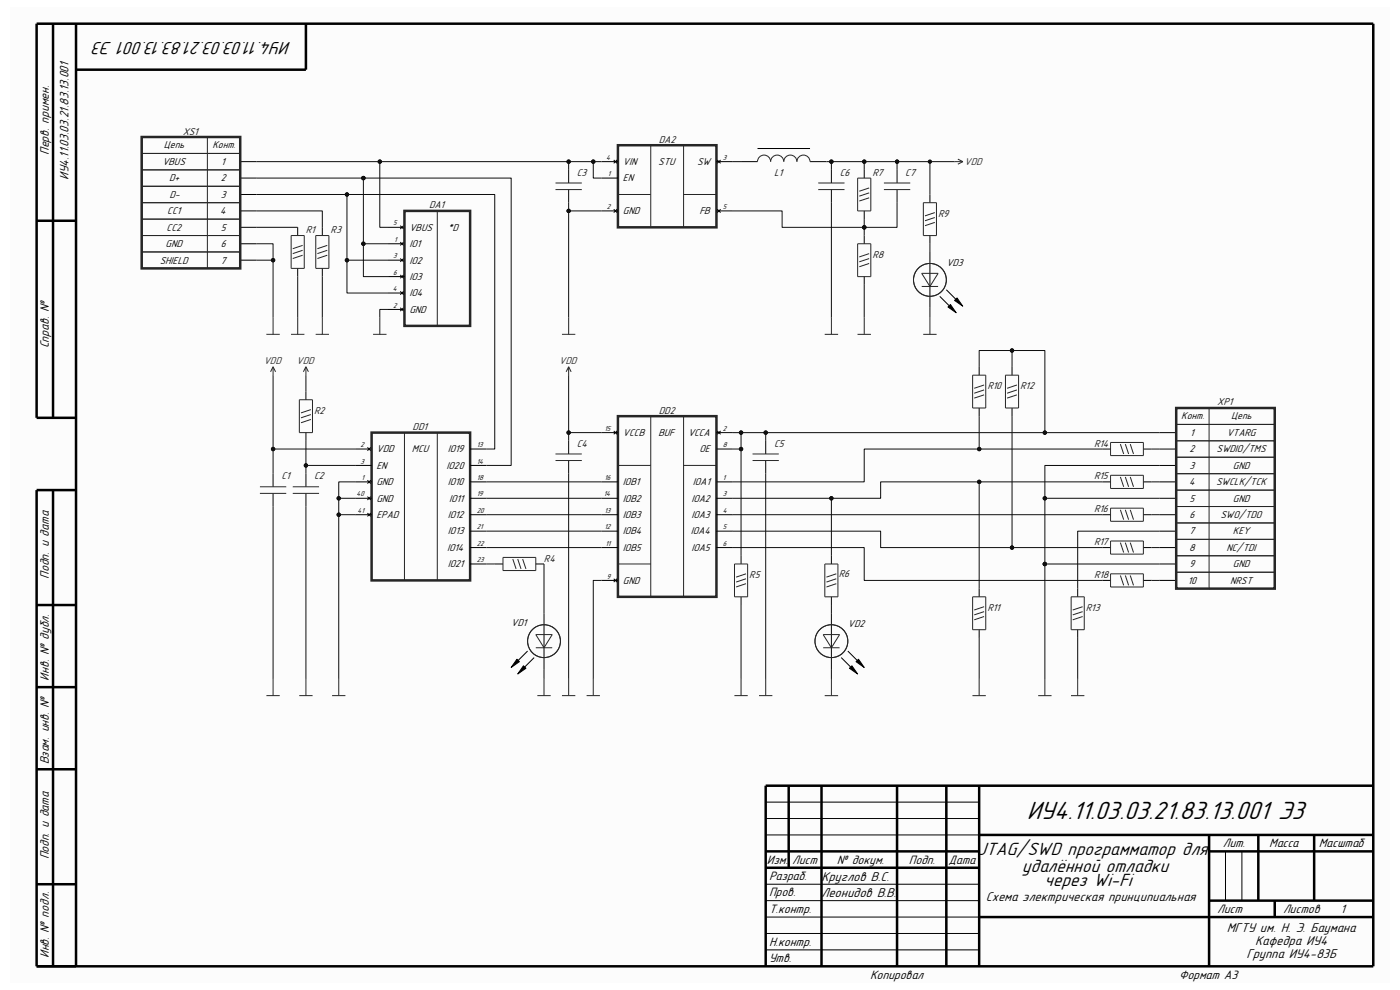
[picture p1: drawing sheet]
<svg xmlns="http://www.w3.org/2000/svg" width="297mm" height="210mm" viewBox="0 0 297 210" stroke-linecap="round" stroke-linejoin="round" font-family="sans-serif">
<path d="M2.2 1.5h292.6v207h-292.6z" fill-rule="evenodd" fill="#fcfcfc"/>
<g fill="none" stroke="#000" stroke-width=".53">
<path d="M11.3 5v83.6M16.1 5v200M64.9 5v9.8h-48.8M7.8 46.8h8.3M16.1 88.6h-8.3v-83.6h283.5v200h-283.5v-101h8.3M11.3 104v101M7.8 128.3h8.3M7.8 145.8h8.3M7.8 163.2h8.3M167.3 166.7v17.4M174.3 166.7v38.3M190.3 166.7v38.3"/>
<path d="M200.8 166.7v38.3M207.7 177.1h83.6M207.7 166.7v38.3M256.5 177.1v27.9M267 177.1v14M278.8 177.1v14M291.3 166.7h-128.9v38.3M7.8 187.6h8.3M162.4 180.6h45.3M162.4 184.1h45.3M207.7 194.5h83.6M256.5 180.6h34.8"/>
<path d="M256.5 191.1h34.8M270.4 191.1v3.4"/>
</g>
<g fill="none" stroke="#000" stroke-width=".21">
<path d="M51 34.3h3.4M51 37.8h3.4M120.6 36v2.8M176.4 36v2.8M51 41.3h3.4M51 44.7h3.4M51 48.2h3.4M51 51.7h3.4M51 55.2h3.4M63.2 48.2v1.8M63.2 56.9v1.8M120.6 40.2v2.8"/>
<path d="M176.4 40.2v2.8M64.9 83.1v1.7M64.9 91.8v1.7M75.4 95.3h3.4M75.4 98.7h3.4M78 94.9l.7 .7M78.7 94.9l-.7 .7M99.7 95.3h3.5M99.7 98.7h3.5M75.4 102.2h3.4M75.4 105.7h3.4M75.4 109.2h3.4"/>
<path d="M78 101.9l.7 .7M78 105.4l.7 .7M78 108.8l.7 .7M78.7 101.9l-.7 .7M78.7 105.4l-.7 .7M78.7 108.8l-.7 .7M99.7 102.2h3.5M99.7 105.7h3.5M99.7 109.2h3.5M99.7 112.7h3.5M99.7 116.2h3.5M99.7 119.6h3.5"/>
<path d="M105 119.6h1.7M113.7 119.6h1.7M115.4 130.1v2.4M115.4 139.5v2.4M162.4 177.1h45.3M162.4 173.6h45.3M162.4 170.2h45.3M162.4 198h45.3M162.4 194.5h45.3M162.4 191.1h45.3M162.4 187.6h45.3M260 180.6v10.5"/>
<path d="M263.5 180.6v10.5M162.4 201.5h45.3"/>
</g>
<g fill="none" stroke="#262626" stroke-width=".21">
<path d="M30.1 39.5h20.9M30.1 29.1h20.9v27.8h-20.9zM30.1 36h20.9M30.1 32.5h20.9M44 29.1v27.8M117.9 38.8h5.5M173.6 38.8h5.6M202.5 34.3h1.8M203.2 33.8l1.1 .5M204.3 34.3l-1.1 .5M30.1 43h20.9M30.1 46.5h20.9"/>
<path d="M30.1 50h20.9M30.1 53.5h20.9M61.8 50h2.8v6.9h-2.8zM117.9 40.2h5.5M173.6 40.2h5.6M56.5 70.9h2.8M57.9 67.4v3.5M64.9 77.8l-.5 1.1M64.9 77.8l.5 1.1M64.9 77.8v1.8M67 70.9h2.8M68.4 67.4v3.5"/>
<path d="M119.2 70.9h2.9M120.6 67.4v3.5M175 70.9h2.8M176.4 67.4v3.5M63.5 84.8h2.8v7h-2.8zM85.8 91.8v31.3M92.8 91.8v31.3M106.7 118.2h7v2.8h-7zM70.5 147.6h2.8M71.9 144v3.6M114 147.6h2.8M115.4 144v3.6"/>
</g>
<path d="M30.1 29.1h20.9v27.8h-20.9zM78.8 91.8h20.9v31.3h-20.9z" fill="none" stroke="#262626" stroke-width=".53"/>
<path d="M111.9 138.1l-2.1 2.1M113.3 139.5l-2.1 2.1" fill="none" stroke="#010101" stroke-width=".21"/>
<path d="M111.1 141.2l.5 .6-1.8 1.2z" fill="#010101"/>
<path d="M111.1 141.2l.5 .6-1.8 1.2z" fill="none" stroke="#010101" stroke-width=".21"/>
<path d="M109.7 139.8l.5 .6-1.8 1.2z" fill="#010101"/>
<path d="M109.7 139.8l.5 .6-1.8 1.2zM178.5 139.5l2.1 2.1M179.9 138.1l2 2.1" fill="none" stroke="#010101" stroke-width=".21"/>
<path d="M176.4 117.9v1.7M115.4 132.5v7M176.4 126.6v1.8M176.4 130.1v2.4M176.4 139.5v2.4" fill="none" stroke="#000" stroke-width=".21"/>
<g fill="none" stroke="#262626" stroke-width=".21">
<path d="M175 119.6h2.8v7h-2.8zM113.7 137.4h3.5M113.7 134.6h3.5l-1.8 2.8zM175 147.6h2.8M176.4 144v3.6"/>
<circle cx="115.4" cy="136" r="3.5"/>
</g>
<path d="M180.2 141.8l.5-.6 1.2 1.8z" fill="#010101"/>
<path d="M180.2 141.8l.5-.6 1.2 1.8z" fill="none" stroke="#010101" stroke-width=".21"/>
<path d="M182.1 139.8l1.2 1.8-1.7-1.2z" fill="#010101"/>
<path d="M199.4 62.9l2.1 2M200.8 61.5l2.1 2.1M182.1 139.8l1.2 1.8-1.7-1.2z" fill="none" stroke="#010101" stroke-width=".21"/>
<path d="M197.3 41.3v1.7M197.3 50v1.7M197.3 53.5v2.4M197.3 62.9v2.4M176.4 132.5v7" fill="none" stroke="#000" stroke-width=".21"/>
<g fill="none" stroke="#262626" stroke-width=".21">
<path d="M195.9 43h2.8v7h-2.8zM195.9 70.9h2.8M197.3 67.4v3.5M174.6 137.4h3.5M174.6 134.6h3.5l-1.7 2.8z"/>
<circle cx="176.4" cy="136" r="3.5"/>
</g>
<path d="M201.6 64.6l1.3 1.7-1.8-1.2z" fill="#010101"/>
<path d="M201.6 64.6l1.3 1.7-1.8-1.2z" fill="none" stroke="#010101" stroke-width=".21"/>
<path d="M203 63.2l1.2 1.7-1.7-1.2z" fill="#010101"/>
<path d="M203 63.2l1.2 1.7-1.7-1.2z" fill="none" stroke="#010101" stroke-width=".21"/>
<g fill="none" stroke="#000" stroke-width=".21">
<path d="M127.6 34.3h3.5M127.6 37.8h3.5M130.2 33.9l.7 .7M130.9 33.9l-.7 .7M152 34.3h3.5M152.2 33.9l.7 .7M152.9 33.9l-.7 .7M157.2 34.3h3.5M160.7 31.5h11.1M171.9 34.3h3.4M183.3 36v1.8M190.3 36v2.8"/>
<path d="M68.4 48.2v1.8M68.4 56.9v1.8M82.3 51.7h3.5M82.3 55.2h3.5M82.3 48.2h3.5M82.3 58.7h3.5M84.9 51.4l.7 .7M84.9 54.8l.7 .7M84.9 47.9l.7 .7M84.9 58.3l.7 .7M85.6 51.4l-.7 .7M85.6 54.8l-.7 .7"/>
<path d="M85.6 47.9l-.7 .7M85.6 58.3l-.7 .7M127.6 44.7h3.5M130.2 44.4l.7 .7M130.9 44.4l-.7 .7M152 44.7h3.5M152.2 44.4l.7 .7M152.9 44.4l-.7 .7M183.3 44.7v1.8M183.3 50v1.7M183.3 58.7v1.7M190.3 40.2v2.8"/>
<path d="M197.3 55.9v7M82.3 65.6h3.5M82.3 62.2h3.5M84.9 65.3l.7 .7M84.9 61.8l.7 .7M85.6 65.3l-.7 .7M85.6 61.8l-.7 .7M207.7 77.8v1.8M214.7 77.8v1.8M120.6 93.5v2.8M120.6 97.7v2.8M127.6 91.8h3.5"/>
<path d="M130.2 91.4l.7 .7M130.9 91.4l-.7 .7M152 91.8h3.5M152 95.3h3.5M152.2 91.4l.7 .7M152.9 91.4l-.7 .7M162.4 93.5v2.8M162.4 97.7v2.8M207.7 86.6v1.7M214.7 86.6v1.7M233.9 95.3h1.7M242.6 95.3h1.7"/>
<path d="M246.1 91.8h3.4M246.1 95.3h3.4M246.1 98.7h3.4M57.9 100.5v2.8M57.9 104.7v2.7M64.9 100.5v2.8M64.9 104.7v2.7M127.6 102.2h3.5M127.6 105.7h3.5M127.6 109.2h3.5M127.6 116.2h3.5M127.6 112.7h3.5"/>
<path d="M152 102.2h3.5M152 105.7h3.5M152 109.2h3.5M152 116.2h3.5M152 112.7h3.5M157.2 117.9v1.7M233.9 102.2h1.7M233.9 109.2h1.7M233.9 116.2h1.7M242.6 102.2h1.7M242.6 109.2h1.7M242.6 116.2h1.7"/>
<path d="M246.1 102.2h3.4M246.1 105.7h3.4M246.1 109.2h3.4M246.1 112.7h3.4M246.1 116.2h3.4M246.1 119.6h3.4M127.6 123.1h3.5M130.2 122.8l.7 .7M130.9 122.8l-.7 .7M157.2 126.6v1.7M207.7 124.9v1.7M207.7 133.6v1.7"/>
<path d="M228.6 124.9v1.7M228.6 133.6v1.7M233.9 123.1h1.7M242.6 123.1h1.7M246.1 123.1h3.4"/>
</g>
<g fill="none" stroke="#262626" stroke-width=".21">
<path d="M138.1 30.8v17.4M145 30.8v17.4M160.7 34.3a1.39 1.39 0 0 1 1.4-1.4 1.39 1.39 0 0 1 1.4 1.4M163.5 34.3a1.39 1.39 0 0 1 1.4-1.4 1.39 1.39 0 0 1 1.4 1.4 1.39 1.39 0 0 1 1.4-1.4 1.39 1.39 0 0 1 1.4 1.4 1.39 1.39 0 0 1 1.4-1.4 1.39 1.39 0 0 1 1.3 1.4M181.9 37.8h2.8v6.9h-2.8zM184.4 39.9l-2.1 .7M187.5 38.8h5.6M64.2 54.1l-2.1 .7M64.2 53.1l-2.1 .7M64.2 52.1l-2.1 .7M67 50h2.8v6.9h-2.8zM69.4 54.1l-2.1 .7"/>
<path d="M69.4 53.1l-2.1 .7M69.4 52.1l-2.1 .7M92.8 44.7v24.4M131.1 41.3h7M145 41.3h7M181.9 51.7h2.8v7h-2.8zM184.4 55.9l-2.1 .7M184.4 54.9l-2.1 .6M184.4 53.8l-2.1 .7M184.4 42l-2.1 .7M184.4 40.9l-2.1 .7M187.5 40.2h5.6"/>
<path d="M195.5 58h3.5l-1.7 2.8zM198.3 47.2l-2.1 .7M198.3 46.1l-2.1 .7M198.3 45.1l-2.1 .7M57.9 77.8l-.5 1.1M57.9 77.8l.6 1.1M57.9 77.8v1.8M61.7 70.9h2.9M63.2 67.4v3.5M79.2 70.9h2.8M80.6 67.4v3.5M120.6 77.8l-.5 1.1"/>
<path d="M120.6 77.8l.6 1.1M120.6 77.8v1.8M181.9 70.9h2.9M183.3 67.4v3.5M195.5 60.8h3.5M206.3 79.6h2.8v7h-2.8zM213.3 79.6h2.8v7h-2.8zM65.9 89l-2 .7M65.9 87.9l-2 .7M65.9 86.9l-2 .7M117.9 97.7h5.5M117.9 96.3h5.5"/>
<path d="M131.1 98.7h7M138.1 88.3v38.3M145 88.3v38.3M145 98.7h7M159.7 97.7h5.5M159.7 96.3h5.5M208.8 83.8l-2.1 .7M208.8 82.7l-2.1 .7M208.8 81.7l-2.1 .7M215.7 83.8l-2 .7M215.7 82.7l-2 .7M215.7 81.7l-2 .7"/>
<path d="M235.6 93.9h7v2.7h-7zM237.7 94.2l.7 2.1M238.7 94.2l.7 2.1M239.8 94.2l.7 2.1M249.5 86.6h20.9v38.3h-20.9zM249.5 97h20.9M249.5 93.5h20.9M249.5 90h20.9M256.5 86.6v38.3M55.1 104.7h5.6M55.1 103.3h5.6M62.1 104.7h5.6"/>
<path d="M62.1 103.3h5.6M108.8 118.6l.7 2.1M109.8 118.6l.7 2.1M110.9 118.6l.7 2.1M131.1 119.6h7M155.8 119.6h2.8v7h-2.8zM235.6 100.8h7v2.8h-7zM235.6 107.8h7v2.8h-7zM235.6 114.8h7v2.7h-7zM237.7 101.2l.7 2.1M237.7 108.2l.7 2M237.7 115.1l.7 2.1"/>
<path d="M238.7 101.2l.7 2.1M238.7 108.2l.7 2M238.7 115.1l.7 2.1M239.8 101.2l.7 2.1M239.8 108.2l.7 2M239.8 115.1l.7 2.1M249.5 100.5h20.9M249.5 104h20.9M249.5 107.5h20.9M249.5 110.9h20.9M249.5 114.4h20.9M249.5 117.9h20.9"/>
<path d="M158.3 123.8l-2.1 .7M158.3 122.8l-2.1 .7M158.3 121.7l-2.1 .7M177.4 123.8l-2.1 .7M177.4 122.8l-2.1 .7M177.4 121.7l-2.1 .7M206.3 126.6h2.8v7h-2.8zM208.8 130.8l-2.1 .7M208.8 129.8l-2.1 .6M208.8 128.7l-2.1 .7M227.2 126.6h2.8v7h-2.8zM229.7 130.8l-2.1 .7"/>
<path d="M229.7 129.8l-2.1 .6M229.7 128.7l-2.1 .7M235.6 121.7h7v2.8h-7zM237.7 122.1l.7 2.1M238.7 122.1l.7 2.1M239.8 122.1l.7 2.1M249.5 121.4h20.9M56.5 147.6h2.8M57.9 144v3.6M63.5 147.6h2.8M64.9 144v3.6M119.2 147.6h2.9"/>
<path d="M120.6 144v3.6M124.4 147.6h2.9M125.9 144v3.6M155.8 147.6h2.8M157.2 144v3.6M161 147.6h2.9M162.4 144v3.6M206.3 147.6h2.8M207.7 144v3.6M220.2 147.6h2.9M221.7 144v3.6M227.2 147.6h2.8"/>
<path d="M228.6 144v3.6"/>
<circle cx="197.3" cy="59.4" r="3.5"/>
</g>
<path d="M131.1 30.8h20.9v17.4h-20.9zM85.8 44.7h13.9v24.4h-13.9zM131.1 88.3h20.9v38.3h-20.9zM249.5 86.6h20.9v38.3h-20.9z" fill="none" stroke="#262626" stroke-width=".53"/>
<path d="M54.4 55.2h3.5M228.6 135.3v8.7" fill="none" stroke="#0e0e0e" stroke-width=".21"/>
<circle cx="57.9" cy="55.2" r=".35" fill="#0e0e0e"/>
<g fill="none" stroke="#0e0e0e" stroke-width=".21">
<path d="M54.4 51.7h3.5v15.7"/>
<circle cx="57.9" cy="55.2" r=".35"/>
</g>
<circle cx="57.9" cy="55.2" r=".35" fill="#0e0e0e"/>
<g fill="none" stroke="#0e0e0e" stroke-width=".21">
<path d="M54.4 48.2h8.8M54.4 44.7h14v3.5M54.4 41.3h19.2v13.9h8.7"/>
<circle cx="57.9" cy="55.2" r=".35"/>
</g>
<circle cx="73.6" cy="55.2" r=".35" fill="#0e0e0e"/>
<circle cx="73.6" cy="55.2" r=".35" fill="none" stroke="#0e0e0e" stroke-width=".21"/>
<circle cx="73.6" cy="41.3" r=".35" fill="#0e0e0e"/>
<g fill="none" stroke="#0e0e0e" stroke-width=".21">
<path d="M54.4 37.8h22.7"/>
<circle cx="73.6" cy="41.3" r=".35"/>
</g>
<circle cx="77.1" cy="37.8" r=".35" fill="#0e0e0e"/>
<g fill="none" stroke="#0e0e0e" stroke-width=".21">
<path d="M54.5 34.3h66.1v1.7"/>
<circle cx="77.1" cy="37.8" r=".35"/>
</g>
<circle cx="80.6" cy="34.3" r=".35" fill="#0e0e0e"/>
<circle cx="80.6" cy="34.3" r=".35" fill="none" stroke="#0e0e0e" stroke-width=".21"/>
<circle cx="120.6" cy="34.3" r=".35" fill="#0e0e0e"/>
<g fill="none" stroke="#0e0e0e" stroke-width=".21">
<path d="M57.9 95.3h17.5"/>
<circle cx="120.6" cy="34.3" r=".35"/>
</g>
<circle cx="57.9" cy="95.3" r=".35" fill="#0e0e0e"/>
<g fill="none" stroke="#0e0e0e" stroke-width=".21">
<path d="M64.9 93.5v5.2h10.5"/>
<circle cx="57.9" cy="95.3" r=".35"/>
</g>
<circle cx="64.9" cy="98.7" r=".35" fill="#0e0e0e"/>
<g fill="none" stroke="#0e0e0e" stroke-width=".21">
<path d="M71.9 109.2h3.5"/>
<circle cx="64.9" cy="98.7" r=".35"/>
</g>
<circle cx="71.9" cy="109.2" r=".35" fill="#0e0e0e"/>
<g fill="none" stroke="#0e0e0e" stroke-width=".21">
<path d="M71.9 105.7h3.5"/>
<circle cx="71.9" cy="109.2" r=".35"/>
</g>
<circle cx="71.9" cy="105.7" r=".35" fill="#0e0e0e"/>
<g fill="none" stroke="#0e0e0e" stroke-width=".21">
<path d="M75.4 102.2h-3.5v41.8"/>
<circle cx="71.9" cy="105.7" r=".35"/>
</g>
<circle cx="71.9" cy="109.2" r=".35" fill="#0e0e0e"/>
<circle cx="71.9" cy="109.2" r=".35" fill="none" stroke="#0e0e0e" stroke-width=".21"/>
<circle cx="71.9" cy="105.7" r=".35" fill="#0e0e0e"/>
<g fill="none" stroke="#0e0e0e" stroke-width=".21">
<path d="M73.6 55.2v7h8.7"/>
<circle cx="71.9" cy="105.7" r=".35"/>
</g>
<circle cx="73.6" cy="55.2" r=".35" fill="#0e0e0e"/>
<g fill="none" stroke="#0e0e0e" stroke-width=".21">
<path d="M73.6 41.3h31.4v54h-1.8"/>
<circle cx="73.6" cy="55.2" r=".35"/>
</g>
<circle cx="73.6" cy="41.3" r=".35" fill="#0e0e0e"/>
<g fill="none" stroke="#0e0e0e" stroke-width=".21">
<path d="M77.1 51.7v7h5.2"/>
<circle cx="73.6" cy="41.3" r=".35"/>
</g>
<circle cx="77.1" cy="51.7" r=".35" fill="#0e0e0e"/>
<g fill="none" stroke="#0e0e0e" stroke-width=".21">
<path d="M77.1 37.8v13.9h5.2"/>
<circle cx="77.1" cy="51.7" r=".35"/>
</g>
<circle cx="77.1" cy="51.7" r=".35" fill="#0e0e0e"/>
<circle cx="77.1" cy="51.7" r=".35" fill="none" stroke="#0e0e0e" stroke-width=".21"/>
<circle cx="77.1" cy="37.8" r=".35" fill="#0e0e0e"/>
<g fill="none" stroke="#0e0e0e" stroke-width=".21">
<path d="M77.1 37.8h31.3v60.9h-5.2"/>
<circle cx="77.1" cy="37.8" r=".35"/>
</g>
<circle cx="77.1" cy="37.8" r=".35" fill="#0e0e0e"/>
<g fill="none" stroke="#0e0e0e" stroke-width=".21">
<path d="M80.6 34.3v13.9h1.7M82.3 65.6h-1.7v1.8"/>
<circle cx="77.1" cy="37.8" r=".35"/>
</g>
<circle cx="80.6" cy="34.3" r=".35" fill="#0e0e0e"/>
<g fill="none" stroke="#0e0e0e" stroke-width=".21">
<path d="M120.6 79.6v12.2h7M103.2 119.6h1.8M103.2 116.2h24.4M103.2 112.7h24.4M103.2 109.2h24.4M103.2 105.7h24.4M103.2 102.2h24.4M115.4 119.6v10.5"/>
<circle cx="80.6" cy="34.3" r=".35"/>
</g>
<circle cx="120.6" cy="91.8" r=".35" fill="#0e0e0e"/>
<g fill="none" stroke="#0e0e0e" stroke-width=".21">
<path d="M127.6 44.7h-7v22.7"/>
<circle cx="120.6" cy="91.8" r=".35"/>
</g>
<circle cx="120.6" cy="44.7" r=".35" fill="#0e0e0e"/>
<g fill="none" stroke="#0e0e0e" stroke-width=".21">
<path d="M120.6 34.3h5.3v3.5h1.7"/>
<circle cx="120.6" cy="44.7" r=".35"/>
</g>
<circle cx="125.9" cy="34.3" r=".35" fill="#0e0e0e"/>
<circle cx="125.9" cy="34.3" r=".35" fill="none" stroke="#0e0e0e" stroke-width=".21"/>
<circle cx="120.6" cy="34.3" r=".35" fill="#0e0e0e"/>
<g fill="none" stroke="#0e0e0e" stroke-width=".21">
<path d="M125.9 34.3h1.7M127.6 123.1h-1.7v20.9"/>
<circle cx="120.6" cy="34.3" r=".35"/>
</g>
<circle cx="125.9" cy="34.3" r=".35" fill="#0e0e0e"/>
<g fill="none" stroke="#0e0e0e" stroke-width=".21">
<path d="M155.5 116.2h27.8v6.9h50.6M155.5 112.7h31.3v3.5h47.1"/>
<circle cx="125.9" cy="34.3" r=".35"/>
</g>
<circle cx="214.7" cy="116.2" r=".35" fill="#0e0e0e"/>
<g fill="none" stroke="#0e0e0e" stroke-width=".21">
<path d="M155.5 109.2h78.4M233.9 102.2h-47.1v3.5h-31.3"/>
<circle cx="214.7" cy="116.2" r=".35"/>
</g>
<circle cx="176.4" cy="105.7" r=".35" fill="#0e0e0e"/>
<circle cx="176.4" cy="105.7" r=".35" fill="none" stroke="#0e0e0e" stroke-width=".21"/>
<circle cx="207.7" cy="102.2" r=".35" fill="#0e0e0e"/>
<g fill="none" stroke="#0e0e0e" stroke-width=".21">
<path d="M233.9 95.3h-50.6v6.9h-27.8"/>
<circle cx="207.7" cy="102.2" r=".35"/>
</g>
<circle cx="207.7" cy="95.3" r=".35" fill="#0e0e0e"/>
<g fill="none" stroke="#0e0e0e" stroke-width=".21">
<path d="M157.2 91.8v3.5h-1.7"/>
<circle cx="207.7" cy="95.3" r=".35"/>
</g>
<circle cx="157.2" cy="95.3" r=".35" fill="#0e0e0e"/>
<circle cx="157.2" cy="95.3" r=".35" fill="none" stroke="#0e0e0e" stroke-width=".21"/>
<circle cx="157.2" cy="91.8" r=".35" fill="#0e0e0e"/>
<g fill="none" stroke="#0e0e0e" stroke-width=".21">
<path d="M155.5 91.8h90.6"/>
<circle cx="157.2" cy="91.8" r=".35"/>
</g>
<circle cx="157.2" cy="91.8" r=".35" fill="#0e0e0e"/>
<circle cx="157.2" cy="91.8" r=".35" fill="none" stroke="#0e0e0e" stroke-width=".21"/>
<circle cx="162.4" cy="91.8" r=".35" fill="#0e0e0e"/>
<circle cx="162.4" cy="91.8" r=".35" fill="none" stroke="#0e0e0e" stroke-width=".21"/>
<circle cx="221.7" cy="91.8" r=".35" fill="#0e0e0e"/>
<g fill="none" stroke="#0e0e0e" stroke-width=".21">
<path d="M155.5 44.7h10.4v3.5h17.4"/>
<circle cx="221.7" cy="91.8" r=".35"/>
</g>
<circle cx="183.3" cy="48.2" r=".35" fill="#0e0e0e"/>
<g fill="none" stroke="#0e0e0e" stroke-width=".21">
<path d="M155.5 34.3h1.7M175.3 34.3h27.2"/>
<circle cx="183.3" cy="48.2" r=".35"/>
</g>
<circle cx="176.4" cy="34.3" r=".36" fill="#0e0e0e"/>
<circle cx="176.4" cy="34.3" r=".36" fill="none" stroke="#0e0e0e" stroke-width=".21"/>
<circle cx="183.4" cy="34.3" r=".36" fill="#0e0e0e"/>
<circle cx="183.4" cy="34.3" r=".36" fill="none" stroke="#0e0e0e" stroke-width=".21"/>
<circle cx="190.3" cy="34.3" r=".36" fill="#0e0e0e"/>
<g fill="none" stroke="#0e0e0e" stroke-width=".21">
<path d="M190.3 43v5.2h-7"/>
<circle cx="190.3" cy="34.3" r=".36"/>
</g>
<circle cx="183.3" cy="48.2" r=".35" fill="#0e0e0e"/>
<g fill="none" stroke="#0e0e0e" stroke-width=".21">
<path d="M214.7 74.4h-7v3.4"/>
<circle cx="183.3" cy="48.2" r=".35"/>
</g>
<circle cx="214.7" cy="74.4" r=".35" fill="#0e0e0e"/>
<g fill="none" stroke="#0e0e0e" stroke-width=".21">
<path d="M214.7 77.8v-3.4h7v17.4"/>
<circle cx="214.7" cy="74.4" r=".35"/>
</g>
<circle cx="221.7" cy="91.8" r=".35" fill="#0e0e0e"/>
<circle cx="221.7" cy="91.8" r=".35" fill="none" stroke="#0e0e0e" stroke-width=".21"/>
<circle cx="214.7" cy="74.4" r=".35" fill="#0e0e0e"/>
<g fill="none" stroke="#0e0e0e" stroke-width=".21">
<path d="M221.7 119.6h24.4"/>
<circle cx="214.7" cy="74.4" r=".35"/>
</g>
<circle cx="221.7" cy="119.6" r=".35" fill="#0e0e0e"/>
<g fill="none" stroke="#0e0e0e" stroke-width=".21">
<path d="M221.7 105.7h24.4"/>
<circle cx="221.7" cy="119.6" r=".35"/>
</g>
<circle cx="221.7" cy="105.7" r=".35" fill="#0e0e0e"/>
<g fill="none" stroke="#0e0e0e" stroke-width=".21">
<path d="M246.1 98.7h-24.4v20.9"/>
<circle cx="221.7" cy="105.7" r=".35"/>
</g>
<circle cx="221.7" cy="105.7" r=".35" fill="#0e0e0e"/>
<circle cx="221.7" cy="105.7" r=".35" fill="none" stroke="#0e0e0e" stroke-width=".21"/>
<circle cx="221.7" cy="119.6" r=".35" fill="#0e0e0e"/>
<g fill="none" stroke="#0e0e0e" stroke-width=".21">
<path d="M57.9 79.6v20.9M244.3 95.3h1.8M57.9 107.4v36.6M244.3 116.2h1.8M244.3 109.2h1.8M244.3 102.2h1.8M246.1 112.7h-17.5v12.2M244.3 123.1h1.8"/>
<circle cx="221.7" cy="119.6" r=".35"/>
</g>
<circle cx="57.9" cy="95.3" r=".35" fill="#0e0e0e"/>
<g fill="none" stroke="#0e0e0e" stroke-width=".21">
<path d="M63.2 58.7v8.7M64.9 98.7v1.8M64.9 107.4v36.6"/>
<circle cx="57.9" cy="95.3" r=".35"/>
</g>
<circle cx="64.9" cy="98.7" r=".35" fill="#0e0e0e"/>
<g fill="none" stroke="#0e0e0e" stroke-width=".21">
<path d="M68.4 58.7v8.7M64.9 79.6v3.5M120.6 91.8v1.7M120.6 100.5v43.5M115.4 141.9v2.1"/>
<circle cx="64.9" cy="98.7" r=".35"/>
</g>
<circle cx="120.6" cy="91.8" r=".35" fill="#0e0e0e"/>
<g fill="none" stroke="#0e0e0e" stroke-width=".21">
<path d="M120.6 43v1.7"/>
<circle cx="120.6" cy="91.8" r=".35"/>
</g>
<circle cx="120.6" cy="44.7" r=".35" fill="#0e0e0e"/>
<g fill="none" stroke="#0e0e0e" stroke-width=".21">
<path d="M157.2 95.3v22.6M157.2 128.3v15.7"/>
<circle cx="120.6" cy="44.7" r=".35"/>
</g>
<circle cx="157.2" cy="95.3" r=".35" fill="#0e0e0e"/>
<g fill="none" stroke="#0e0e0e" stroke-width=".21">
<path d="M162.4 91.8v1.7M162.4 100.5v43.5"/>
<circle cx="157.2" cy="95.3" r=".35"/>
</g>
<circle cx="162.4" cy="91.8" r=".35" fill="#0e0e0e"/>
<g fill="none" stroke="#0e0e0e" stroke-width=".21">
<path d="M176.4 105.7v12.2M176.4 128.4v1.7M176.4 141.9v2.1"/>
<circle cx="162.4" cy="91.8" r=".35"/>
</g>
<circle cx="176.4" cy="105.7" r=".35" fill="#0e0e0e"/>
<g fill="none" stroke="#0e0e0e" stroke-width=".21">
<path d="M176.4 34.3v1.7M176.4 43v24.4"/>
<circle cx="176.4" cy="105.7" r=".35"/>
</g>
<circle cx="176.4" cy="34.3" r=".36" fill="#0e0e0e"/>
<g fill="none" stroke="#0e0e0e" stroke-width=".21">
<path d="M183.3 46.5v3.5M183.3 60.4v7"/>
<circle cx="176.4" cy="34.3" r=".36"/>
</g>
<circle cx="183.3" cy="48.2" r=".35" fill="#0e0e0e"/>
<g fill="none" stroke="#0e0e0e" stroke-width=".21">
<path d="M183.3 34.3v1.7"/>
<circle cx="183.3" cy="48.2" r=".35"/>
</g>
<circle cx="183.4" cy="34.3" r=".36" fill="#0e0e0e"/>
<g fill="none" stroke="#0e0e0e" stroke-width=".21">
<path d="M190.3 34.3v1.7"/>
<circle cx="183.4" cy="34.3" r=".36"/>
</g>
<circle cx="190.3" cy="34.3" r=".36" fill="#0e0e0e"/>
<g fill="none" stroke="#0e0e0e" stroke-width=".21">
<path d="M197.3 34.3v7M197.3 51.7v1.8M197.3 65.3v2.1"/>
<circle cx="190.3" cy="34.3" r=".36"/>
</g>
<circle cx="197.3" cy="34.3" r=".35" fill="#0e0e0e"/>
<g fill="none" stroke="#0e0e0e" stroke-width=".21">
<path d="M207.7 102.2v22.7M207.7 135.3v8.7"/>
<circle cx="197.3" cy="34.3" r=".35"/>
</g>
<circle cx="207.7" cy="102.2" r=".35" fill="#0e0e0e"/>
<g fill="none" stroke="#0e0e0e" stroke-width=".21">
<path d="M207.7 88.3v7"/>
<circle cx="207.7" cy="102.2" r=".35"/>
</g>
<circle cx="207.7" cy="95.3" r=".35" fill="#0e0e0e"/>
<g fill="none" stroke="#0e0e0e" stroke-width=".21">
<path d="M214.7 88.3v27.9"/>
<circle cx="207.7" cy="95.3" r=".35"/>
</g>
<circle cx="214.7" cy="116.2" r=".35" fill="#0e0e0e"/>
<g fill="none" stroke="#0e0e0e" stroke-width=".21">
<path d="M221.7 119.6v24.4"/>
<circle cx="214.7" cy="116.2" r=".35"/>
</g>
<circle cx="221.7" cy="119.6" r=".35" fill="#0e0e0e"/>
<circle cx="221.7" cy="119.6" r=".35" fill="none" stroke="#0e0e0e" stroke-width=".21"/>
<text font-size="5.6" x="217.8" y="173.7">ИУ4.11.03.03.21.83.13.001 Э3</text>
<g font-size="4">
<text x="61.8" y="9" transform="rotate(-180 61.8 9)">ИУ4.11.03.03.21.83.13.001 Э3</text>
<text x="207.6" y="181.4">JTAG/SWD программатор для</text>
<text x="216.8" y="184.9">удалённой отладки</text>
<text x="221.5" y="188">через Wi-Fi</text>
</g>
<g font-size="2.9">
<text x="174.3" y="186.9">Круглов В.С.</text>
<text x="174.3" y="190.4">Леонидов В.В.</text>
<text x="209.1" y="191.1">Схема электрическая принципиальная</text>
<text x="260.3" y="197.7">МГТУ им. Н. Э. Баумана</text>
<text x="264.5" y="203.2">Группа ИУ4-83Б</text>
<text x="266.3" y="200.4">Кафедра ИУ4</text>
</g>
<g font-size="2.7">
<text x="10.4" y="32.9" transform="rotate(-90 10.4 32.9)">Перв. примен.</text>
<text x="14.6" y="38.2" transform="rotate(-90 14.6 38.2)">ИУ4.11.03.03.21.83.13.001</text>
<text x="10.4" y="73.9" transform="rotate(-90 10.4 73.9)">Справ. №</text>
<text x="10.4" y="122.8" transform="rotate(-90 10.4 122.8)">Подп. и дата</text>
<text x="10.4" y="144.4" transform="rotate(-90 10.4 144.4)">Инв. № дубл.</text>
<text x="10.4" y="162.1" transform="rotate(-90 10.4 162.1)">Взам. инв. №</text>
<text x="259.4" y="179.7">Лит.</text>
<text x="269.2" y="179.7">Масса</text>
<text x="279.8" y="179.7">Масштаб</text>
<text x="10.4" y="182.3" transform="rotate(-90 10.4 182.3)">Подп. и дата</text>
<text x="162.7" y="183.2">Изм.</text>
<text x="168.1" y="183.2">Лист</text>
<text x="177.5" y="183.2">№ докум.</text>
<text x="192.8" y="183.2">Подп.</text>
<text x="201.2" y="183.2">Дата</text>
<text x="163.2" y="190.2">Пров.</text>
<text x="163.2" y="186.7">Разраб.</text>
<text x="163.2" y="193.7">Т.контр.</text>
<text x="258.2" y="193.7">Лист</text>
<text x="272.2" y="193.7">Листов</text>
<text x="284.4" y="193.7">1</text>
<text x="10.4" y="203.2" transform="rotate(-90 10.4 203.2)">Инв. № подл.</text>
<text x="163.2" y="200.6">Н.контр.</text>
<text x="163.2" y="204.1">Утв.</text>
<text x="184.6" y="207.6">Копировал</text>
<text x="250.1" y="207.6">Формат А3</text>
</g>
<g font-size="2.2" fill="#0e0e0e">
<text x="38.8" y="28.5">XS1</text>
<text x="139.8" y="30.3">DA2</text>
<text x="122.4" y="37.3">C3</text>
<text x="164.2" y="37.3">L1</text>
<text x="178.1" y="37.3">C6</text>
<text x="185.1" y="37.3">R7</text>
<text x="192.1" y="37.3">C7</text>
<text x="91" y="44.2">DA1</text>
<text x="199" y="46">R9</text>
<text x="64.9" y="49.4">R1</text>
<text x="70.1" y="49.4">R3</text>
<text x="185.1" y="54.7">R8</text>
<text x="209.5" y="82.5">R10</text>
<text x="216.5" y="82.5">R12</text>
<text x="66.6" y="87.8">R2</text>
<text x="139.8" y="87.8">DD2</text>
<text x="258.2" y="86">XP1</text>
<text x="87.5" y="91.2">DD1</text>
<text x="122.4" y="94.7">C4</text>
<text x="164.2" y="94.7">C5</text>
<text x="232.1" y="94.7">R14</text>
<text x="59.7" y="101.7">C1</text>
<text x="66.6" y="101.7">C2</text>
<text x="232.1" y="101.7">R15</text>
<text x="232.1" y="108.7">R16</text>
<text x="115.4" y="119.1">R4</text>
<text x="232.1" y="115.6">R17</text>
<text x="159" y="122.6">R5</text>
<text x="178" y="122.5">R6</text>
<text x="232.1" y="122.6">R18</text>
<text x="209.5" y="129.6">R11</text>
<text x="230.4" y="129.6">R13</text>
</g>
<g font-size="2.2">
<text x="34.5" y="35">VBUS</text>
<text x="34.8" y="31.5">Цепь</text>
<text x="45.1" y="31.5">Конт.</text>
<text x="46.9" y="35">1</text>
<text x="132.2" y="35">VIN</text>
<text x="139.7" y="35">STU</text>
<text x="147.9" y="35">SW</text>
<text x="35.9" y="38.5">D+</text>
<text x="35.9" y="42">D-</text>
<text x="46.8" y="38.5">2</text>
<text x="46.8" y="42">3</text>
<text x="132.2" y="38.5">EN</text>
<text x="35.5" y="45.5">CC1</text>
<text x="46.7" y="45.5">4</text>
<text x="132.2" y="45.5">GND</text>
<text x="148.4" y="45.5">FB</text>
<text x="35.1" y="52.4">GND</text>
<text x="35.3" y="48.9">CC2</text>
<text x="46.8" y="48.9">5</text>
<text x="46.8" y="52.4">6</text>
<text x="86.9" y="52.4">IO1</text>
<text x="86.9" y="48.9">VBUS</text>
<text x="95" y="48.9">*D</text>
<text x="33.9" y="55.9">SHIELD</text>
<text x="46.8" y="55.9">7</text>
<text x="86.9" y="55.9">IO2</text>
<text x="86.9" y="59.4">IO3</text>
<text x="200.8" y="56.4">VD3</text>
<text x="86.9" y="62.9">IO4</text>
<text x="86.9" y="66.3">GND</text>
<text x="250.6" y="89">Конт.</text>
<text x="261.2" y="89">Цепь</text>
<text x="79.9" y="96">VDD</text>
<text x="87.4" y="96">MCU</text>
<text x="95" y="96">IO19</text>
<text x="132.2" y="92.5">VCCB</text>
<text x="139.7" y="92.5">BUF</text>
<text x="146" y="92.5">VCCA</text>
<text x="148.4" y="96">OE</text>
<text x="252.3" y="96">2</text>
<text x="252.5" y="92.5">1</text>
<text x="258.1" y="96">SWDIO/TMS</text>
<text x="260.3" y="92.5">VTARG</text>
<text x="79.9" y="99.4">EN</text>
<text x="94.7" y="99.4">IO20</text>
<text x="252.3" y="99.4">3</text>
<text x="261.6" y="99.4">GND</text>
<text x="79.9" y="102.9">GND</text>
<text x="79.9" y="106.4">GND</text>
<text x="95" y="102.9">IO10</text>
<text x="95.3" y="106.4">IO11</text>
<text x="132.2" y="102.9">IOB1</text>
<text x="132.2" y="106.4">IOB2</text>
<text x="146.7" y="106.4">IOA2</text>
<text x="147" y="102.9">IOA1</text>
<text x="252.3" y="102.9">4</text>
<text x="252.3" y="106.4">5</text>
<text x="258" y="102.9">SWCLK/TCK</text>
<text x="261.6" y="106.4">GND</text>
<text x="79.9" y="109.9">EPAD</text>
<text x="95" y="109.9">IO12</text>
<text x="95" y="113.4">IO13</text>
<text x="132.2" y="109.9">IOB3</text>
<text x="132.2" y="113.4">IOB4</text>
<text x="146.6" y="113.4">IOA4</text>
<text x="146.7" y="109.9">IOA3</text>
<text x="252.3" y="109.9">6</text>
<text x="252.3" y="113.4">7</text>
<text x="259" y="109.9">SWO/TDO</text>
<text x="261.6" y="113.4">KEY</text>
<text x="94.9" y="116.9">IO14</text>
<text x="132.2" y="116.9">IOB5</text>
<text x="146.7" y="116.9">IOA5</text>
<text x="252.3" y="116.9">8</text>
<text x="260.2" y="116.9">NC/TDI</text>
<text x="95" y="120.4">IO21</text>
<text x="132.2" y="123.8">GND</text>
<text x="252" y="123.8">10</text>
<text x="252.3" y="120.4">9</text>
<text x="261" y="123.8">NRST</text>
<text x="261.6" y="120.4">GND</text>
<text x="108.5" y="132.7">VD1</text>
<text x="179.9" y="133.1">VD2</text>
</g>
<g font-size="2.2" fill="#262626">
<text x="204.6" y="35">VDD</text>
<text x="56" y="77.3">VDD</text>
<text x="62.9" y="77.3">VDD</text>
<text x="118.7" y="77.3">VDD</text>
</g>
<g font-size="1.6">
<text x="128.6" y="33.9">4</text>
<text x="153.4" y="33.9">3</text>
<text x="128.9" y="37.4">1</text>
<text x="83.4" y="47.8">5</text>
<text x="128.7" y="44.4">2</text>
<text x="153.4" y="44.4">5</text>
<text x="83.7" y="51.3">1</text>
<text x="83.4" y="54.8">3</text>
<text x="83.4" y="58.3">6</text>
<text x="83.4" y="61.8">4</text>
<text x="83.4" y="65.3">2</text>
<text x="76.5" y="94.9">2</text>
<text x="101.1" y="94.9">13</text>
<text x="128.2" y="91.4">15</text>
<text x="153.4" y="91.4">2</text>
<text x="153.4" y="94.9">8</text>
<text x="76.5" y="98.3">3</text>
<text x="76.7" y="101.9">1</text>
<text x="101.1" y="98.3">14</text>
<text x="101.1" y="101.9">18</text>
<text x="128.2" y="101.9">16</text>
<text x="153.4" y="101.9">1</text>
<text x="75.6" y="105.3">40</text>
<text x="101.1" y="105.3">19</text>
<text x="128.1" y="105.3">14</text>
<text x="153.4" y="105.3">3</text>
<text x="75.9" y="108.8">41</text>
<text x="101.1" y="108.8">20</text>
<text x="101.1" y="112.3">21</text>
<text x="128.2" y="108.8">13</text>
<text x="128.2" y="112.3">12</text>
<text x="153.4" y="108.8">4</text>
<text x="153.4" y="112.3">5</text>
<text x="101.1" y="115.8">22</text>
<text x="101.1" y="119.3">23</text>
<text x="128.4" y="115.8">11</text>
<text x="153.4" y="115.8">6</text>
<text x="128.7" y="122.7">9</text>
</g>
</svg>
